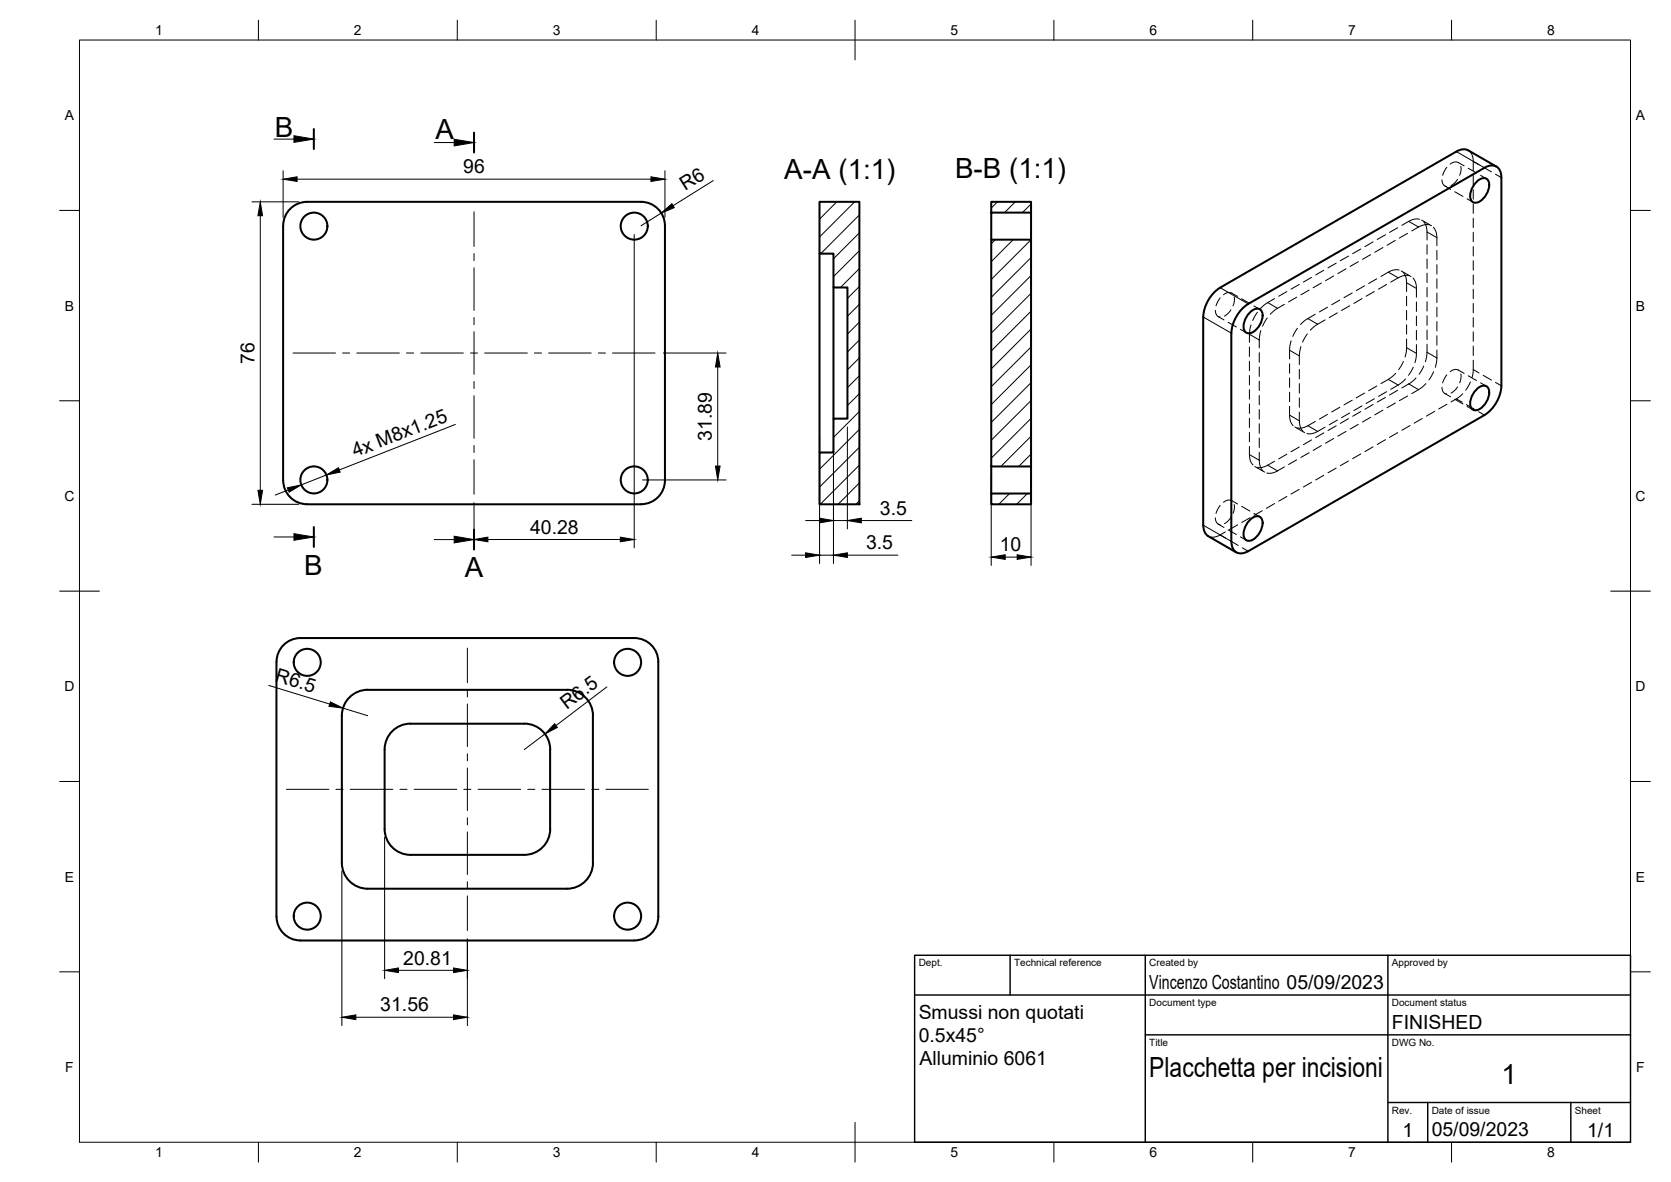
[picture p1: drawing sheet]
<svg xmlns="http://www.w3.org/2000/svg" width="420mm" height="297mm" viewBox="0 0 420 297" stroke-linecap="round" stroke-linejoin="round" font-family="sans-serif">
<!-- layer: Visible -->
<g fill="none" stroke="#000" stroke-width=".51">
<path d="M366.2 38.1l-59.4 34.2M366.2 38.1l1.1-.5a2.46 2.46 0 0 1 1.9 .2l7.1 4.1M71.2 56.7v64M71.2 56.7a6 6 0 0 1 6-6h84a6 6 0 0 1 6 6M167.2 56.7v64a6 6 0 0 1-6 6h-84a6 6 0 0 1-6-6M206.1 50.7h10v76h-10v-13h3.5v-8.5h3.5v-33h-3.5v-8.5h-3.5zM249.2 53.4h10v-2.7h-10v9.5M259.2 53.4v6.8M371 46a2.21 2.21 0 0 1 2.9-1 3.8 3.8 0 0 1-.8 4.7 2.21 2.21 0 0 1-2.9 1 3.8 3.8 0 0 1 .8-4.7zM373.3 42.2l-59.4 34.2a9.4 9.4 0 0 0-4.3 7.3M373.3 42.1a2.59 2.59 0 0 1 3-.2 2.59 2.59 0 0 1 1.2 2.7v52.3a9.4 9.4 0 0 1-4.2 7.4l-59.4 34.2M206.1 63.7v50"/>
<path d="M209.6 72.2v33M249.2 60.2h10v57h-10zM306.8 72.3a9.5 9.5 0 0 0-4.3 7.4l.1 52.3 .1 1.2a2.46 2.46 0 0 0 1.1 1.5l7.1 4.1M314 78.8a2.21 2.21 0 0 1 3-1 3.8 3.8 0 0 1-.9 4.7 2.21 2.21 0 0 1-2.9 1 3.8 3.8 0 0 1 .8-4.7zM309.6 83.7v52.3M371 98.1a2.21 2.21 0 0 1 2.9-.9 3.8 3.8 0 0 1-.8 4.7 2.21 2.21 0 0 1-2.9 .9 3.8 3.8 0 0 1 .8-4.7zM249.2 117.2v6.8M259.2 117.2v6.8M249.2 124h10v2.7h-10zM309.6 136a2.58 2.58 0 0 0 1.3 2.8 2.58 2.58 0 0 0 3-.3M314 130.9a2.21 2.21 0 0 1 3-.9 3.8 3.8 0 0 1-.9 4.7 2.21 2.21 0 0 1-2.9 .9 3.8 3.8 0 0 1 .8-4.7zM75.5 160.3h84a6 6 0 0 1 6 6v64a6 6 0 0 1-6 6l-84 .1"/>
<path d="M75.5 160.3a6 6 0 0 0-6 6v64a6 6 0 0 0 6 6M96.7 188.4v19.9a6.5 6.5 0 0 0 6.5 6.5h28.6a6.5 6.5 0 0 0 6.5-6.5v-19.9M96.7 188.4a6.5 6.5 0 0 1 6.5-6.5l28.6-.1a6.5 6.5 0 0 1 6.5 6.6M86 216.8a6.5 6.5 0 0 0 6.5 6.5h50.1a6.5 6.5 0 0 0 6.5-6.5M86 216.8v-37a6.5 6.5 0 0 1 6.5-6.4l50.1-.1a6.5 6.5 0 0 1 6.5 6.5v37"/>
<circle cx="78.9" cy="56.8" r="3.4"/>
<circle cx="159.5" cy="56.8" r="3.4"/>
<circle cx="78.9" cy="120.6" r="3.4"/>
<circle cx="159.5" cy="120.6" r="3.4"/>
<circle cx="77.2" cy="166.5" r="3.4"/>
<circle cx="157.8" cy="166.5" r="3.4"/>
<circle cx="77.2" cy="230.2" r="3.4"/>
<circle cx="157.8" cy="230.2" r="3.4"/>
</g>
<!-- layer: Hidden -->
<g fill="none" stroke="#000" stroke-width=".25">
<path d="M369.2 37.8l.6 .5 .4 .8a8.4 8.4 0 0 1 .2 3.8M348.4 59l-2.1 1.2M351.5 57.2l-2.1 1.2M353.9 58.6l-2 1.2M356.9 55.1h-1.2a8 8 0 0 0-3.2 1.5M357.5 55.3l2.4 1.4M357.9 55.7l.6 1a8.7 8.7 0 0 1 .3 3.6M359.4 56.5l-1.7 .1-2.7 1.4M360.4 57.1l.8 1.5 .1 3.1M362.6 45.2l.2 1.1 .5 .4 .4 .2M363.3 46.7l1.4 .9M363.8 42l-1.1 2.1"/>
<path d="M365.8 48.2l2.1 1.2M366.5 45.1l-.8 .9-.9 .6M366.7 40.8l1.5 .9M366.7 40.9l-1-.2-1.1 .5M367.3 41.8v1l-.3 1.3M368.9 50l1.5 .8M369.2 42.3l2 1.2M370.4 44.1v2.4M370.4 47.7v2.3M370.4 51.2v2.4M370.4 54.8v2.4M370.4 58.4v2.4"/>
<path d="M372.3 44.1l1.4 .8M305.6 78l.1 .8 .3 .6 .8 .3M306.3 79.6l1.5 .8M306.8 74.9l-1 2M309.5 77.9l-.8 .9-.8 .6M309.7 73.6l1.5 .9M309.8 73.7l-1.1-.2-1.1 .6M310.3 74.6l.1 1.1-.4 1.2M312.2 75.1l2.1 1.2M315.3 76.9l1.5 .8M316.2 78.5l-1.2 2M318.6 79.9l-1.1 2.1"/>
<path d="M320.5 75l-2.3 1.4-1.3 1.2M323 76.5l-2.3 1.3-1.3 1.2M323.6 73.3l-2.1 1.2M326.1 74.7l-2.1 1.2M326.7 71.5l-2.1 1.2M329.2 72.9l-2.1 1.2M329.8 69.7l-2.1 1.2M330.7 79l-2.4 1.4-1.3 1.2M332.3 71.1l-2.1 1.2M332.9 67.9l-2.1 1.2M333.8 77.2l-2.1 1.2M335.3 69.3l-2 1.2"/>
<path d="M336 66.1l-2.1 1.2M336.3 78.6l-2.1 1.2M336.9 75.4l-2.1 1.2M338.5 67.5l-2.1 1.3M339.1 64.4l-2.1 1.1M339.4 76.8l-2.1 1.2M340 73.6l-2.1 1.2M341.5 65.8l-2 1.2M342.2 62.6l-2.1 1.2M342.5 75l-2.1 1.2M343.1 71.8l-2.1 1.2M344.6 64l-2 1.2"/>
<path d="M345.2 60.8l-2 1.2M345.6 73.3l-2.1 1.2M346.2 70.1l-2.1 1.2M347.7 62.2l-2 1.2M348.7 71.5l-2.1 1.2M350.8 60.4l-2 1.2M351.8 67.9l-1.2-.1a8.1 8.1 0 0 0-3.4 1.7M352.3 68.1l2.5 1.4M352.8 68.5l.6 1a9 9 0 0 1 .3 3.8M353.7 74.5v2.3M353.7 78v2.4M354.3 69.3l-1.2-.1a9.1 9.1 0 0 0-3.4 1.7"/>
<path d="M355.3 69.9l.6 1a9 9 0 0 1 .3 3.8M356.2 75.9v2.4M356.2 79.4v2.4M358.8 61.5v2.4M358.8 65.1v2.4M358.8 68.7v2.3M358.8 72.2v2.4M358.8 75.8v2.4M358.8 79.4v2.4M361.3 62.9v2.4M361.3 66.5v2.4M361.3 70.1v2.4"/>
<path d="M361.3 73.6v2.4M361.3 77.2v2.4M370.4 62v2.3M370.4 65.5v2.4M370.4 69.1v2.4M370.4 72.7v2.4M370.4 76.2v2.4M370.4 79.8v2.4M308.8 81l2.1 1.2M311.9 82.8l1.5 .8M314.2 87.2v2.4M314.2 90.8v2.4"/>
<path d="M314.2 94.4v2.3M314.2 97.9v2.4M314.6 81.6l-.4 1.8v2.6M316.6 88.6v2.4M316.6 92.2v2.4M316.6 95.8v2.4M316.6 99.4v2.3M317 83.1l-.3 1.7-.1 2.6M324.3 91.4v2.4M324.3 95v2.4M324.3 98.6v2.3M324.6 85.6l-.3 1.8v2.8"/>
<path d="M326.2 82.5l-1.1 2M326.7 92.8v2.4M326.7 96.4v2.4M326.7 100v2.3M327.1 87.1l-.4 1.7v2.8M328.7 83.9l-1.2 2.1M333.2 80.4l-2.4 1.4-1.3 1.2M343.1 98.8l-2.1 1.2M346.2 97l-2.1 1.2M348.4 99.9l-2.1 1.2M348.7 98.4l-2.1 1.2M350.9 93.8l-1.3 1.2-2.4 1.4"/>
<path d="M351.5 98.1l-2.1 1.2M352.9 90.8l-1.2 2.1M353.4 95.2l-1.3 1.2-2.4 1.4M353.7 85.2v2.8l-.4 1.7M353.7 81.6v2.4M353.9 99.5l-2 1.2M355.3 92.3l-1.1 2M356 95l-1.3 1.2-2.2 1.3M356.2 86.6l-.1 2.8-.3 1.8M356.2 83v2.4M358 92l-1.2 2.1M358.5 96.4l-1.3 1.2-2.2 1.3"/>
<path d="M358.8 86.5v2.6l-.4 1.8M358.8 82.9v2.4M360.5 93.4l-1.2 2.1M361.3 87.9v2.7l-.4 1.7M361.3 80.8v2.4M361.3 84.4v2.3M362.6 97.3l.2 1.1 .5 .5 .4 .1M363.3 98.9l1.4 .8M363.8 94.2l-1.1 2M366.5 97.2l-.8 1-.9 .6M366.7 93l1.5 .8M366.7 93l-1-.1-1.1 .5"/>
<path d="M367.3 94v1l-.3 1.2M367.8 99l-1.1 .9-1.8 1.1M369.2 94.4l2 1.2M369.7 96l-1.2 2.1M370.4 90.5v3l-.3 1.4M370.4 83.4v2.4M370.4 87v2.4M372.3 96.2l1.4 .9M314.2 112.2l.1 3.2 .7 1.4M314.2 101.5v2.4M314.2 105.1v2.3M314.2 108.7v2.3"/>
<path d="M315.5 117.2l2.5 1.4M316.6 113.7l.2 3.1 .7 1.5M316.6 102.9v2.4M316.6 106.5v2.4M316.6 110.1v2.4M320.5 115.9l-2.8 1.5h-1.6M323 117.3a7.4 7.4 0 0 1-3.8 1.7l-.7-.1M323.6 114.1l-2.1 1.2M324.3 102.1a8.8 8.8 0 0 0 .2 3.8l.6 1M325.6 107.3l2.5 1.4M326.1 115.6l-2.1 1.1M326.7 112.3l-2.1 1.2"/>
<path d="M326.7 103.6a9.4 9.4 0 0 0 .3 3.8l.6 1M329.2 113.8l-2.1 1.2M329.8 110.6l-2.1 1.1M330.7 105.9a9.5 9.5 0 0 1-3.4 1.7l-1.2-.1M332.3 112l-2.1 1.2M332.9 108.8l-2.1 1.2M332.9 119.4l-2.1 1.2M333.2 107.3a9.5 9.5 0 0 1-3.4 1.7h-1.2M333.8 104.1l-2.1 1.2M335.3 110.2l-2 1.2M336 107l-2.1 1.2M336 117.6l-2.1 1.2"/>
<path d="M336.3 105.6l-2.1 1.2M336.9 102.3l-2.1 1.2M338.5 108.4l-2.1 1.2M339.1 105.2l-2.1 1.2M339.1 115.9l-2.1 1.1M339.4 103.8l-2.1 1.2M340 100.6l-2.1 1.2M341.5 106.6l-2 1.2M342.2 103.4l-2.1 1.2M342.2 114.1l-2.1 1.2M342.5 102l-2.1 1.2M344.6 104.9l-2 1.2"/>
<path d="M345.2 101.6l-2 1.2M345.2 112.3l-2 1.2M345.6 100.2l-2.1 1.2M347.7 103.1l-2 1.2M348.4 110.5l-2.1 1.2M350.8 101.3l-2 1.2M351.5 108.7l-2.1 1.2M354.5 106.9l-2 1.2M357.6 105.2l-2 1.1M360.7 103.4l-2 1.2M363.8 101.6l-2 1.2M365.8 100.3l2.1 1.2"/>
<path d="M368.9 102.1l1.5 .9M305.6 130.1l.3 1.1 .4 .5 .5 .1M306.3 131.7l1.5 .9M306.8 127l-1 2M308.1 133.7l-2.3 1.2-1.3 .1-.7-.3M308.8 133.1l2.1 1.2M309.5 130l-.8 1-.8 .6M309.7 125.8l1.5 .8M309.8 125.8l-1.1-.1-1.1 .5M310.3 126.8l.1 1-.4 1.2M311.2 131.9l-2.1 1.2M311.9 134.9l1.5 .9"/>
<path d="M312.2 127.2l2.1 1.2M314.3 130.1l-2.1 1.2M315.3 129l1.5 .9M317.4 128.3l-2.1 1.2M320.5 126.5l-2.1 1.2M323.6 124.8l-2.1 1.1M326.7 123l-2.1 1.2M329.8 121.2l-2.1 1.2"/>
</g>
<!-- layer: Hidden Narrow -->
<g fill="none" stroke="#000" stroke-width=".25">
<path d="M354.2 55.6l2.5 1.5M358.8 58.3l2.5 1.4M370.4 40.6l1.5 .8M372.9 42l2.1 1.2M376 43.8l1.5 .8M318.7 76l2.5 1.5M349.1 68.4l2.5 1.4M353.7 71.1l2.5 1.4M314.2 84l2.4 1.4M324.3 88l2.4 1.4M328.8 80.1l2.5 1.4M349.1 95.3l2.5 1.5"/>
<path d="M353.7 87.4l2.5 1.4M354.2 96.5l2.5 1.4M358.8 88.5l2.5 1.5M370.4 92.9l1.5 .8M372.9 94.3l2.1 1.2M376 96.1l1.5 .9M314.2 114.2l2.4 1.5M318.7 116.9l2.5 1.4M324.3 104.3l2.4 1.5M328.8 107l2.5 1.4M366.2 100.2l1.5 .9M368.7 101.7l2.1 1.2"/>
<path d="M371.8 103.5l1.5 .8M306.8 134.4l1.5 .9M309.3 135.9l2 1.2M312.4 137.7l1.5 .8"/>
</g>
<!-- layer: Visible Narrow -->
<path d="M366.2 38.1l7.1 4.1M302.5 79.7l7.1 4M306.8 72.3l7.1 4.1M302.5 132l7.1 4" fill="none" stroke="#000" stroke-width=".25"/>
<!-- layer: BORDER -->
<g fill="none" stroke="#000" stroke-width=".25">
<path d="M20 10.1h390v276.9h-390zM65 5.1v5M115 5.1v5M165 5.1v5M215 5.1v10M265 5.1v5M315 5.1v5M365 5.1v5M15 52.9h5M410 52.9h5M15 100.7h5M410 100.7h5"/>
<path d="M15 148.6h10M405 148.6h10M15 196.4h5M410 196.4h5M15 244.2h5M410 244.2h5M65 287v5M115 287v5M165 287v5M215 282.1v9.9M265 287v5M315 287v5"/>
<path d="M365 287v5"/>
</g>
<!-- layer: TITLEBLOCK -->
<path d="M230 240.1h180v46.9h-180zM230 250h180M254 240.1v9.9M288 240.1v46.9M349 240.1v46.9M288 260.1h122M349 277.1h61M359 277.1v9.9M395 277.1v9.9" fill="none" stroke="#000" stroke-width=".36"/>
<!-- layer: Hatching -->
<g fill="none" stroke="#000" stroke-width=".25">
<path d="M210.4 50.7l-4.3 4.4M214.9 50.7l-8.8 8.8M216.1 54l-9.7 9.7M216.1 58.5l-6.5 6.5M250.8 50.7l-1.6 1.6M255.3 50.7l-2.7 2.7M259.2 51.3l-2.1 2.1M216.1 63l-6.5 6.5M216.1 67.5l-4.8 4.7M216.1 72l-3 3M216.1 76.5l-3 3M250.3 60.2l-1.1 1.1"/>
<path d="M254.8 60.2l-5.6 5.6M259.2 60.2l-10 10M259.2 64.7l-10 10M259.2 69.2l-10 10M259.2 73.7l-10 10M259.2 78.2l-10 10M216.1 81l-3 3M216.1 85.5l-3 3M216.1 89.9l-3 3M216.1 94.4l-3 3M216.1 98.9l-3 3M259.2 82.7l-10 10"/>
<path d="M259.2 87.2l-10 10M259.2 91.7l-10 10M259.2 96.2l-10 10M209.8 105.2l-.2 .2M216.1 103.4l-6.5 6.5M216.1 107.9l-10 10M216.1 112.4l-10 10M216.1 116.9l-9.9 9.8M259.2 100.7l-10 9.9M259.2 105.1l-10 10.1M259.2 109.6l-7.5 7.6M259.2 114.1l-3 3.1"/>
<path d="M216.1 121.4l-5.4 5.3M216.1 125.9l-.9 .8M249.4 124l-.2 .1M253.9 124l-2.8 2.7M258.3 124l-2.7 2.7"/>
</g>
<!-- layer: Section Lines -->
<path d="M78.9 32.4v5.1M119.2 33.3v5M78.9 132.4v5M119.2 133.1v5" fill="none" stroke="#000" stroke-width=".51"/>
<path d="M68.9 35h5M109.2 35.8h5M68.9 134.9h5M109.2 135.6h5" fill="none" stroke="#000" stroke-width=".25"/>
<path d="M73.9 34.1l5 .9-5 .8zM114.2 35l5 .8-5 .9zM73.9 134.1l5 .8-5 .9zM114.2 134.8l5 .8-5 .8z" fill="#000" stroke="#000" stroke-width=".25"/>
<!-- layer: FD_Dimensions -->
<g fill="none" stroke="#000" stroke-width=".25">
<path d="M63.4 50.7h11.7M65.4 54.2v69M71.2 42.9v11.7M74.7 45h89M159.5 58.9v78.8M166.3 53.5l-5.1 3.2M167.2 42.9v11.7M179.4 45.4l-10.2 6.3M166.8 88.7h15.8M180.5 92.2v24.9M82.1 119.4l-6.4 2.5M114.5 106.7l-29.2 11.4"/>
<path d="M206.1 109.3v32.3M209.6 100.8v40.8M213.1 107.3v25.6M249.2 119.3v22.8M259.2 119.3v22.8M63.4 126.7h11.7M72.5 123.1l-3.3 1.3M119.2 126.3v11.4M122.7 135.6h33.3M161.6 120.6h21M199.1 139.5h3.5M202.6 130.8h3.5"/>
<path d="M206.1 139.5h3.5M209.6 130.8h3.5M213.1 139.5h12.7M216.6 130.8h12.7M252.8 140h3M67.6 172.2l15.3 4.7M86.3 178l6.2 1.9M152.6 172.6l-12.8 9.7M137 184.5l-5.2 3.9M86 218.9v38.8M96.7 210.4v35.5M117.5 236v21.7"/>
<path d="M89.5 255.6h24.5M100.2 243.8h13.8"/>
</g>
<g fill="#000" stroke="#000" stroke-width=".25">
<path d="M65.4 50.7l.6 3.5h-1.1zM71.2 45l3.5-.6v1.2zM163.7 44.4l3.5 .6-3.5 .6zM166.3 53.5l2.6-2.3 .6 1zM180.5 88.7l.6 3.5h-1.2zM82.1 119.4l3-1.9 .4 1.1zM179.9 117.1h1.2l-.6 3.5zM64.9 123.2h1.1l-.6 3.5zM72.3 122.6l3.4-.7-3 1.8zM119.2 135.6l3.5-.6v1.2zM156 135l3.5 .6-3.5 .6zM202.6 138.9l3.5 .6-3.5 .6z"/>
<path d="M206.1 130.2l3.5 .6-3.5 .6zM209.6 139.5l3.5-.6v1.2zM213.1 130.8l3.5-.6v1.2zM249.2 140l3.6-.6v1.2zM255.8 139.4l3.4 .6-3.4 .6zM83.1 176.4l3.2 1.6-3.6-.5zM139.4 181.9l.7 .9-3.1 1.7zM86 255.6l3.5-.6v1.2zM96.7 243.8l3.5-.5v1.1zM114 255l3.5 .6-3.5 .6zM114 243.3l3.5 .5-3.5 .6z"/>
</g>
<!-- layer: Smart Centers -->
<g fill="none" stroke="#000" stroke-width=".25">
<path d="M119.2 53.2v8.7M119.2 63.7v1.8M119.2 67.3v10.7M119.2 79.8v1.8M73.7 88.7h10.7M86.1 88.7h1.8M89.7 88.7h10.7M102.2 88.7h1.8M105.8 88.7h10.7M118.3 88.7h1.8M119.2 83.4v10.7M119.2 95.9v1.7"/>
<path d="M119.2 99.4v10.8M121.9 88.7h10.7M134.4 88.7h1.8M137.9 88.7h10.8M150.4 88.7h1.8M154 88.7h10.7M119.2 111.9v1.8M119.2 115.5v8.7M117.5 162.9v8.7M117.5 173.3v1.8M117.5 176.9v10.7M72 198.4h10.7"/>
<path d="M84.5 198.4h1.8M88.1 198.4h10.7M100.6 198.4h1.7M104.1 198.4h10.8M116.6 198.4h1.8M117.5 189.4v1.8M117.5 193v10.7M120.2 198.4h10.7M132.7 198.4h1.8M136.3 198.4h10.7M148.8 198.4h1.8M152.4 198.4h10.6"/>
<path d="M117.5 205.5v1.8M117.5 209.1v10.7M117.5 221.6v1.8M117.5 225.1v8.8"/>
</g>
<g font-size="7">
<text x="69.1" y="34.3">B</text>
<text x="109.5" y="35">A</text>
<text x="197.2" y="44.9">A-A (1:1)</text>
<text x="240.1" y="44.7">B-B (1:1)</text>
<text x="76.5" y="144.4">B</text>
<text x="116.9" y="145.1">A</text>
<text x="289" y="270.6">Placchetta per incisioni</text>
<text x="377.5" y="272.3">1</text>
</g>
<g font-size="4.9">
<text x="116.5" y="43.6">96</text>
<text x="172.3" y="48.1" transform="rotate(-32 172.3 48.1)">R6</text>
<text x="64" y="91.4" transform="rotate(-90 64 91.4)">76</text>
<text x="179" y="110.8" transform="rotate(-90 179 110.8)">31.89</text>
<text x="89.3" y="115" transform="rotate(-21 89.3 115)">4x M8x1.25</text>
<text x="221.3" y="129.4">3.5</text>
<text x="133.3" y="134.1">40.28</text>
<text x="217.8" y="138.1">3.5</text>
<text x="251.4" y="138.5">10</text>
<text x="69" y="171.1" transform="rotate(17 69 171.1)">R6.5</text>
<text x="142.5" y="178.4" transform="rotate(-37 142.5 178.4)">R6.5</text>
<text x="101.4" y="242.4">20.81</text>
<text x="289" y="248.5">Vincenzo Costantino 05/09/2023</text>
<text x="95.6" y="254.2">31.56</text>
<text x="231" y="256">Smussi non quotati</text>
<text x="231" y="261.9">0.5x45°</text>
<text x="350" y="258.6">FINISHED</text>
<text x="231.2" y="267.7">Alluminio 6061</text>
<text x="352.6" y="285.7">1</text>
<text x="360" y="285.5">05/09/2023</text>
<text x="399.1" y="285.7">1/1</text>
</g>
<g font-size="3.5">
<text x="39" y="8.8">1</text>
<text x="89" y="8.8">2</text>
<text x="139" y="8.8">3</text>
<text x="189" y="8.8">4</text>
<text x="239" y="8.8">5</text>
<text x="289" y="8.8">6</text>
<text x="339" y="8.8">7</text>
<text x="389" y="8.8">8</text>
<text x="16.3" y="30.2">A</text>
<text x="411.3" y="30.2">A</text>
<text x="16.3" y="78">B</text>
<text x="411.3" y="78">B</text>
<text x="16.2" y="125.9">C</text>
<text x="411.2" y="125.9">C</text>
<text x="16.2" y="173.7">D</text>
<text x="411.2" y="173.7">D</text>
<text x="16.3" y="221.6">E</text>
<text x="411.3" y="221.6">E</text>
<text x="16.4" y="269.4">F</text>
<text x="411.4" y="269.4">F</text>
<text x="39" y="290.8">1</text>
<text x="89" y="290.8">2</text>
<text x="139" y="290.8">3</text>
<text x="189" y="290.8">4</text>
<text x="239" y="290.8">5</text>
<text x="289" y="290.8">6</text>
<text x="339" y="290.8">7</text>
<text x="389" y="290.8">8</text>
</g>
<g font-size="2.5">
<text x="231" y="242.9">Dept.</text>
<text x="255" y="242.9">Technical reference</text>
<text x="289" y="242.9">Created by</text>
<text x="350" y="242.9">Approved by</text>
<text x="289" y="252.8">Document type</text>
<text x="350" y="252.8">Document status</text>
<text x="289" y="262.9">Title</text>
<text x="350" y="262.9">DWG No.</text>
<text x="350" y="279.9">Rev.</text>
<text x="360" y="279.9">Date of issue</text>
<text x="396" y="279.9">Sheet</text>
</g>
</svg>
